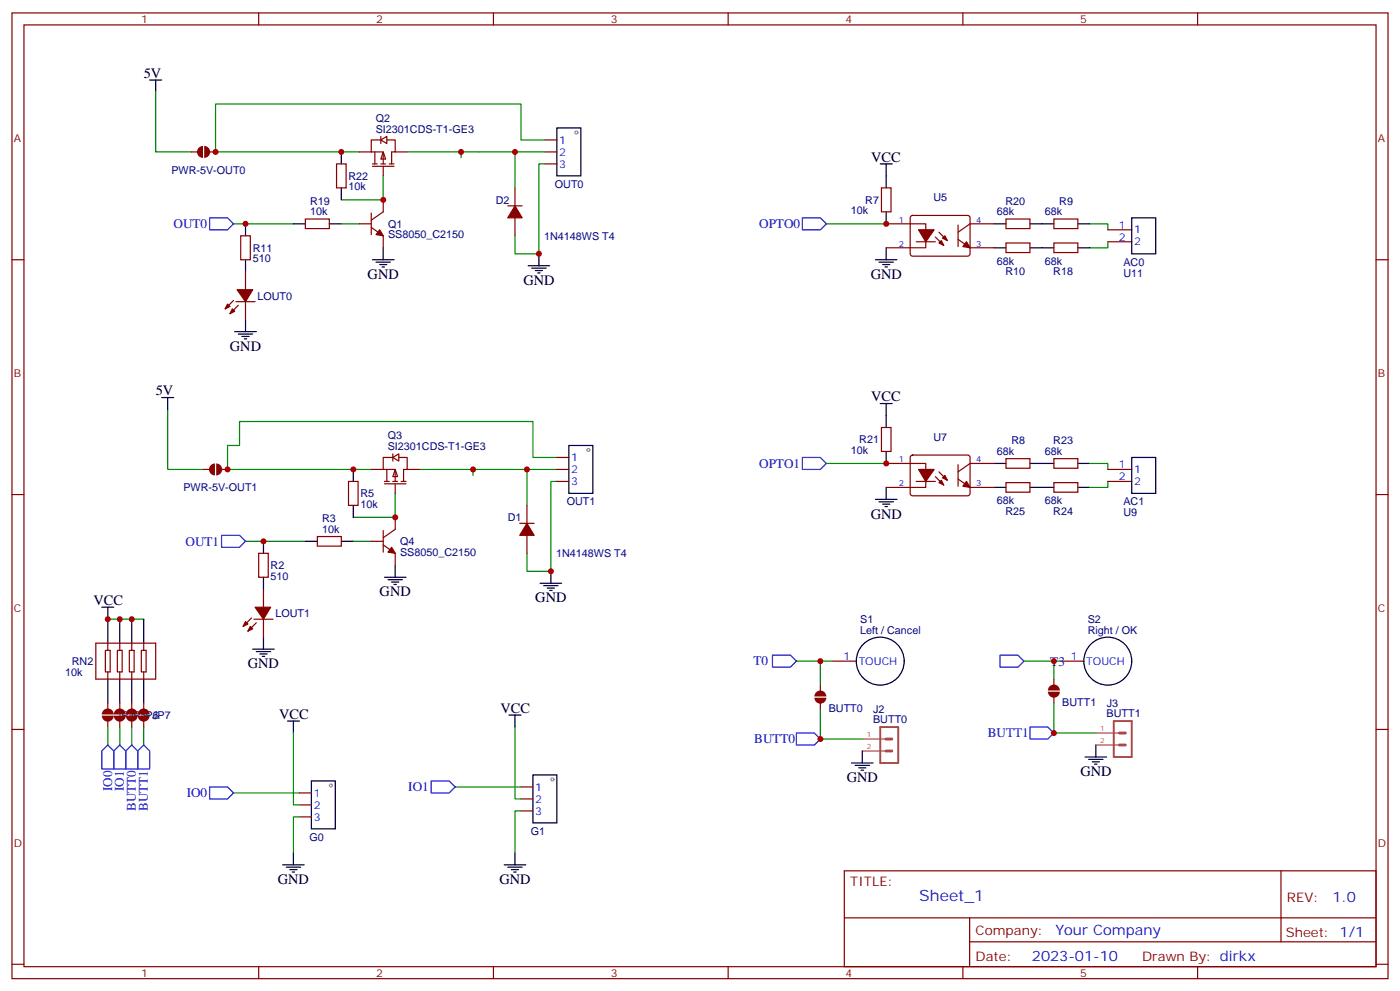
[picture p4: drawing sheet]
<svg xmlns="http://www.w3.org/2000/svg" width="412mm" height="292mm" viewBox="0 0 412 292" stroke-linecap="round" stroke-linejoin="round" font-family="sans-serif">
<g fill="none" stroke="#870000" stroke-width=".35">
<path d="M3.5 3.8h405.4v284.3h-405.4zM7.1 7.3h398.2v277.3h-398.2zM76.2 3.8v3.5M145.3 3.8v3.5M214.5 3.8v3.5M283.6 3.8v3.5M352.8 3.8v3.5M160.5 41.2h3.5M160.5 44.7h3.5M160.5 48.3h3.5M259.6 55.3h2.9v7.1h-2.9zM3.5 76.5h3.6"/>
<path d="M296.3 64.5h7.1v2.8h-7.1zM296.3 71.5h7.1v2.9h-7.1zM310.4 64.5h7.1v2.8h-7.1zM310.4 71.5h7.1v2.9h-7.1zM326.3 67.7h7.1M326.3 71.2h7.1M405.3 76.5h3.6M164 134.7h3.6M164 138.2h3.6M259.6 125.9h2.9v7h-2.9zM296.3 135h7.1v2.9h-7.1zM310.4 135h7.1v2.9h-7.1z"/>
<path d="M326.3 138.2h7.1M3.5 145.6h3.6M164 141.7h3.6M296.3 142.1h7.1v2.8h-7.1zM310.4 142.1h7.1v2.8h-7.1zM326.3 141.7h7.1M405.3 145.6h3.6M245.2 194.7h7M312.2 194.7h7.1M3.5 214.8h3.6M405.3 214.8h3.6M88.2 233.5h3.5"/>
<path d="M88.2 237h3.5M88.2 240.5h3.5M248.7 256.4h156.6v28.2h-156.6zM377.3 256.4v20.9M248.7 270.2h156.5M285.6 277.3h119.6M285.6 270.2v14.2M3.5 283.9h3.6M76.2 284.6v3.5M145.3 284.6v3.5M214.5 284.6v3.5M283.6 284.6v3.5"/>
<path d="M352.8 284.6v3.5M405.3 283.9h3.6"/>
</g>
<g fill="none" stroke="#008700" stroke-width=".35">
<path d="M45.9 27.1v17.6h10.5M112.9 51.8v7h-12.4M119.9 44.7h40.6M135.8 44.7v1.8M151.7 44.7v10.6M160.5 48.3h-1.8v26.4h-7v-5.3M160.5 41.2h-7v-10.6h-90v14.1h42.3M68.8 65.9h17.6M100.5 65.9h5.3M243.4 65.9h17.7M321 65.9h5.3v1.8M326.3 71.2v1.8h-5.3"/>
<path d="M49.4 120.6v17.6h10.6M123.5 138.2h40.5M139.3 138.2v1.8M155.2 138.2v10.6M164 134.7h-7v-10.6h-86.4v7.1h-3.6v7h42.4M243.4 136.5h17.7M321 136.5h5.3v1.7M72.3 159.4h17.7M104.1 159.4h5.3M116.4 145.3v7h-12.3M164 141.7h-1.7v26.5h-7.1v-5.3M326.3 141.7v1.8h-5.3"/>
<path d="M234.6 194.7h10.6M301.6 194.7h10.6M86.4 215.8v21.2h1.8M68.8 233.5h19.4M134.1 231.7h19.4M88.2 240.5h-1.8v10.6"/>
</g>
<g fill="none" stroke="#000" stroke-width=".35">
<path d="M44.1 23.6h3.5M45.9 23.6v3.5M164 37.7h7.1v14.1h-7.1zM259.3 48.3h3.5M261.1 48.3v7M109.7 76.5h6.4M110.8 77.2h4.2M111.8 77.9h2.1M112.5 78.6h.7M112.9 73v3.5M155.6 78.2h6.3M156.6 79h4.3"/>
<path d="M157.7 79.7h2.1M158.7 74.7v3.5M257.9 76.5h6.3M258.9 77.2h4.3M260 77.9h2.1M260.7 78.6h.7M261.1 62.4v3.5M261.1 73v3.5M292.8 65.9h3.5M292.8 73h3.5M303.4 65.9h7M303.4 73h7"/>
<path d="M317.5 65.9h3.5M317.5 73h3.5M333.4 64.1h7v10.6h-7zM158.4 80.4h.7M47.6 117.1h3.6M49.4 117.1v3.5M259.3 118.8h3.5M261.1 118.8v7.1M167.6 131.2h7v14.1h-7zM261.1 132.9v3.6M292.8 136.5h3.5M303.4 136.5h7"/>
<path d="M317.5 136.5h3.5M333.4 134.7h7v10.6h-7zM257.9 147h6.3M258.9 147.7h4.3M260 148.4h2.1M260.7 149.2h.7M261.1 143.5v3.5M292.8 143.5h3.5M303.4 143.5h7M317.5 143.5h3.5M113.2 170h6.4M114.3 170.7h4.2"/>
<path d="M115.4 171.4h2.1M116.1 172.1h.7M116.4 166.4v3.6M159.1 171.7h6.4M160.2 172.4h4.2M161.2 173.1h2.1M161.9 173.8h.7M162.3 168.2v3.5M74.4 191.1h6.4M75.5 191.8h4.2M76.6 192.5h2.1M77.3 193.3h.7"/>
<path d="M77.6 187.6v3.5M84.7 212.3h3.5M86.4 212.3v3.5M91.7 229.9h7.1v14.2h-7.1zM83.3 254.6h6.3M84.3 255.3h4.2M85.4 256h2.1M86.1 256.8h.7M86.4 251.1v3.5M148.5 254.6h6.4M149.6 255.3h4.2M150.6 256h2.2"/>
<path d="M151.3 256.8h.7M151.7 251.1v3.5"/>
<circle cx="259.3" cy="194.7" r="7.1"/>
<circle cx="326.3" cy="194.7" r="7.1"/>
</g>
<g fill="none" stroke="#999" stroke-width=".35">
<circle cx="169.8" cy="39" r=".44"/>
<circle cx="173.3" cy="132.5" r=".44"/>
<circle cx="97.5" cy="231.3" r=".44"/>
</g>
<path d="M61.7 64.1h5.3l1.8 1.8-1.8 1.8h-5.3zM236.4 64.1h5.3l1.7 1.8-1.7 1.8h-5.3zM236.4 134.7h5.3l1.7 1.8-1.7 1.7h-5.3zM65.3 157.6h5.3l1.7 1.8-1.7 1.7h-5.3zM227.5 192.9h5.3l1.8 1.8-1.8 1.7h-5.3zM294.6 192.9h5.3l1.7 1.8-1.7 1.7h-5.3zM61.7 231.7h5.3l1.8 1.8-1.8 1.7h-5.3zM127 229.9h5.3l1.8 1.8-1.8 1.8h-5.3z" fill="none" stroke="#00f" stroke-width=".35"/>
<path d="M259.3 214.1h5.3v10.5h-5.3z" fill="none" stroke="#a64a4a" stroke-width=".56"/>
<path d="M260.9 217.6h1.8M260.9 221.1h1.8" fill="none" stroke="#a64a4a" stroke-width=".85"/>
<path d="M254 217.6h6.9M254 221.1h6.9" fill="none" stroke="#a64a4a" stroke-width=".35"/>
<g fill="#900">
<path d="M240.4 203.8a1.76 1.76 0 0 1 1.9-.4 1.76 1.76 0 0 1 1.1 1.7h-3.5z"/>
<path d="M239.9 205.4h3.5a1.76 1.76 0 0 1-1.7 1.8 1.76 1.76 0 0 1-1.8-1.8z"/>
</g>
<path d="M241.7 201.7v1.8M241.7 207v1.8" fill="none" stroke="#900" stroke-width=".35"/>
<path d="M241.7 194.7v7M241.7 208.8v8.8h12.3M310.4 207v8.8h12.4" fill="none" stroke="#008700" stroke-width=".35"/>
<path d="M322.8 219.4v3.5M250.8 224.6h6.4M251.9 225.4h4.2M252.9 226.1h2.2M253.6 226.8h.8M254 221.1v3.5M319.6 222.9h6.4M320.7 223.6h4.2M321.7 224.3h2.1M322.4 225h.7" fill="none" stroke="#000" stroke-width=".35"/>
<g fill="#900">
<path d="M309.2 202.1a1.76 1.76 0 0 1 1.9-.4 1.76 1.76 0 0 1 1.1 1.6h-3.5z"/>
<path d="M308.7 203.7h3.5a1.76 1.76 0 0 1-1.8 1.7 1.76 1.76 0 0 1-1.7-1.7z"/>
</g>
<path d="M310.4 200v1.7M310.4 205.2v1.8" fill="none" stroke="#900" stroke-width=".35"/>
<path d="M328.1 212.3h5.3v10.6h-5.3z" fill="none" stroke="#a64a4a" stroke-width=".56"/>
<path d="M329.7 215.8h1.8M329.7 219.4h1.8" fill="none" stroke="#a64a4a" stroke-width=".85"/>
<path d="M322.8 219.4h6.9M322.8 215.8h6.9" fill="none" stroke="#a64a4a" stroke-width=".35"/>
<path d="M31.7 182.3h10.6M310.4 194.7v5.3M151.7 214.1v21.1h1.8M153.5 238.8h-1.8v12.3" fill="none" stroke="#008700" stroke-width=".35"/>
<path d="M30 178.8h3.5M31.7 178.8v10.6M31.7 200v7M35.3 182.3v7.1M35.3 200v7M38.8 182.3v7.1M38.8 200v7M42.3 182.3v7.1M42.3 200v7M149.9 210.5h3.6M151.7 210.5v3.6M157 228.2h7v14.1h-7z" fill="none" stroke="#000" stroke-width=".35"/>
<circle cx="162.7" cy="229.5" r=".44" fill="none" stroke="#999" stroke-width=".35"/>
<g fill="none" stroke="#870000" stroke-width=".35">
<path d="M28.2 189.4h17.7v10.6h-17.7zM31 191.5h1.5v6.3h-1.5zM31.7 189.4v2.1M31.7 197.8v2.2M34.6 191.5h1.4v6.3h-1.4zM35.3 189.4v2.1M35.3 197.8v2.2M38.1 191.5h1.4v6.3h-1.4zM38.8 189.4v2.1M38.8 197.8v2.2M41.6 191.5h1.4v6.3h-1.4zM42.3 189.4v2.1"/>
<path d="M42.3 197.8v2.2M153.5 231.7h3.5M153.5 235.2h3.5M153.5 238.8h3.5"/>
</g>
<path d="M31.7 219.4l1.8 1.7v5.3h-3.5v-5.3zM35.3 219.4l1.7 1.7v5.3h-3.5v-5.3zM38.8 219.4l1.8 1.7v5.3h-3.6v-5.3zM42.3 219.4l1.8 1.7v5.3h-3.5v-5.3zM234.6 215.8h5.3l1.8 1.8-1.8 1.8h-5.3zM303.4 214.1h5.3l1.7 1.7-1.7 1.8h-5.3z" fill="none" stroke="#00f" stroke-width=".35"/>
<g fill="#900">
<path d="M30.5 209.1a1.76 1.76 0 0 1 1.9-.4 1.76 1.76 0 0 1 1.1 1.7h-3.5z"/>
<path d="M30 210.7h3.5a1.76 1.76 0 0 1-1.7 1.8 1.76 1.76 0 0 1-1.8-1.8z"/>
</g>
<path d="M31.7 207v1.8M31.7 212.3v1.8" fill="none" stroke="#900" stroke-width=".35"/>
<g fill="#900">
<path d="M34 209.1a1.76 1.76 0 0 1 2-.4 1.76 1.76 0 0 1 1 1.7h-3.5z"/>
<path d="M33.5 210.7h3.5a1.76 1.76 0 0 1-1.7 1.8 1.76 1.76 0 0 1-1.8-1.8z"/>
</g>
<path d="M35.3 207v1.8M35.3 212.3v1.8" fill="none" stroke="#900" stroke-width=".35"/>
<g fill="#900">
<path d="M37.6 209.1a1.76 1.76 0 0 1 1.9-.4 1.76 1.76 0 0 1 1.1 1.7h-3.6z"/>
<path d="M37 210.7h3.6a1.76 1.76 0 0 1-1.8 1.8 1.76 1.76 0 0 1-1.8-1.8z"/>
</g>
<path d="M38.8 207v1.8M38.8 212.3v1.8" fill="none" stroke="#900" stroke-width=".35"/>
<g fill="#900">
<path d="M41.1 209.1a1.76 1.76 0 0 1 1.9-.4 1.76 1.76 0 0 1 1.1 1.7h-3.5z"/>
<path d="M40.6 210.7h3.5a1.76 1.76 0 0 1-1.8 1.8 1.76 1.76 0 0 1-1.7-1.8z"/>
</g>
<path d="M42.3 207v1.8M42.3 212.3v1.8" fill="none" stroke="#900" stroke-width=".35"/>
<path d="M31.7 214.1v5.3M35.3 214.1v5.3M38.8 214.1v5.3M42.3 214.1v5.3" fill="none" stroke="#008700" stroke-width=".35"/>
<path d="M99.1 48.3h2.9v7h-2.9zM151.7 55.3v5.3M90 64.5h7v2.8h-7zM149.6 60.6h4.2M151.7 64.1v5.3M93.5 158h7v2.8h-7zM102.7 141.7h2.8v7.1h-2.8zM153.1 154.1h4.2M155.2 148.8v5.3M155.2 157.6v5.3" fill="none" stroke="#870000" stroke-width=".35"/>
<g fill="#870000" stroke="#870000" stroke-width=".35">
<path d="M155.2 154.1l2.1 3.5h-4.2z"/>
<path d="M151.7 60.6l2.1 3.5h-4.2z"/>
</g>
<path d="M100.5 44.7v3.6M100.5 55.3v3.5M86.4 65.9h3.6M97 65.9h3.5M104.1 138.2v3.5M90 159.4h3.5M100.5 159.4h3.6M104.1 148.8v3.5" fill="none" stroke="#000" stroke-width=".35"/>
<g fill="#900">
<path d="M62.1 137l1.2-.5v3.5a1.76 1.76 0 0 1-1.6-1.1 1.76 1.76 0 0 1 .4-1.9z"/>
<path d="M63.7 136.5a1.76 1.76 0 0 1 1.7 1.7 1.76 1.76 0 0 1-1.7 1.8z"/>
</g>
<path d="M60 138.2h1.7M65.3 138.2h1.7" fill="none" stroke="#900" stroke-width=".35"/>
<g fill="#900">
<path d="M58.5 43.5l1.3-.5v3.5a1.76 1.76 0 0 1-1.6-1.1 1.76 1.76 0 0 1 .3-1.9z"/>
<path d="M60.1 43a1.76 1.76 0 0 1 1.8 1.7 1.76 1.76 0 0 1-1.8 1.8z"/>
</g>
<path d="M56.4 44.7h1.8M61.7 44.7h1.8" fill="none" stroke="#900" stroke-width=".35"/>
<path d="M72.3 65.9v3.5M72.3 76.5v3.5M69.1 97.6h6.4M70.2 98.4h4.2M71.3 99.1h2.1M72 99.8h.7M72.3 94.1v3.5M77.6 159.4v3.5M77.6 170v3.5" fill="none" stroke="#000" stroke-width=".35"/>
<g fill="none" stroke="#870000" stroke-width=".35">
<path d="M112.9 58.8v3.6l-3.5 2.4M70.9 69.4h2.8v7.1h-2.8zM105.8 65.9h3.6M109.4 67l3.5 2.4v3.6M109.4 62.7v6.4M68.8 88.5l-2.5 2.4M69.5 88.8h5.6M70.2 89.9l-2.5 2.5M72.3 80v5.3M72.3 88.8v5.3M76.2 162.9h2.8v7.1h-2.8zM77.6 173.5v5.3"/>
<path d="M74.1 182l-2.5 2.4M74.8 182.3h5.6M75.5 183.4l-2.5 2.4M77.6 182.3v5.3"/>
</g>
<g fill="#870000" stroke="#870000" stroke-width=".35">
<path d="M68.4 90.9l.7 .8-1.4 .7z"/>
<path d="M67 89.5l.7 .7-1.4 .7z"/>
<path d="M69.8 85.3h4.6l-2.1 3.5z"/>
<path d="M73.7 184.4l.7 .7-1.4 .7z"/>
<path d="M72.3 183l.7 .7-1.4 .7z"/>
<path d="M75.1 178.8h4.6l-2.1 3.5z"/>
<path d="M111.8 67.7l1.1 1.7-2.1-.3z"/>
</g>
<path d="M112.9 44.7l.7 2.1h-1.4z" fill="#fff" stroke="#870000" stroke-width=".35"/>
<g fill="none" stroke="#870000" stroke-width=".35">
<path d="M105.8 44.7h3.6M109.4 44.7h3.5v3.6M109.7 49h6.4M109.7 48.3h1.4M110.4 44.7v3.6M112.2 41.2l1.7-1.1v2.2zM112.2 41.2h-2.8v3.5M112.2 40.1v2.2M112.2 48.3h1.4M112.9 49v2.8M113.9 41.2h2.5v3.5h-1v3.6M114.7 48.3h1.4"/>
<path d="M116.4 44.7h3.5"/>
</g>
<path d="M116.4 138.2l.7 2.1h-1.4z" fill="#fff" stroke="#870000" stroke-width=".35"/>
<g fill="none" stroke="#870000" stroke-width=".35">
<path d="M261.1 65.9h11.6v7.1h-11.6M268.3 63.6l.5-.2 16.5 .1 .5 .6-.1 10.9-.7 .4h-16.5l-.4-.7v-10.6zM269.9 71.2h5.6M275.5 69.8l2.5 2.4M276.6 68.4l2.4 2.4M282.2 70.5l3.6 2.5h7M282.2 66.3v6.3M292.8 65.9h-7l-3.6 2.5M109.4 138.2h3.5M112.9 138.2h3.5v3.5M113.9 138.2v3.5M115.7 134.7l1.8-1.1v2.1z"/>
<path d="M115.7 134.7h-2.8v3.5M115.7 133.6v2.1M117.5 134.7h2.4v3.5h-1v3.5M119.9 138.2h3.6M261.1 136.5h11.6v7h-11.6M268.3 134.2l.5-.2h16.5l.5 .7-.1 10.8-.7 .5-16.5-.1-.4-.6v-10.6zM276.6 138.9l2.4 2.5M282.2 136.8v6.4M292.8 136.5h-7l-3.6 2.4M109.4 159.4h3.5M112.9 156.2v6.4M113.2 142.5h6.4"/>
<path d="M113.2 141.7h1.5M115.7 141.7h1.4M116.4 142.5v2.8M116.4 152.3v3.6l-3.5 2.4M118.2 141.7h1.4M269.9 141.7h5.6M275.5 140.3l2.5 2.5M282.2 141l3.6 2.5h7M112.9 160.4l3.5 2.5v3.5"/>
</g>
<g fill="#870000" stroke="#870000" stroke-width=".35">
<path d="M115.4 161.1l1 1.8-2.1-.3z"/>
<path d="M284.7 71.2l1.1 1.8-2.2-.4z"/>
<path d="M276.6 71.5l.7-.7 .7 1.4z"/>
<path d="M277.6 70.1l.7-.7 .7 1.4z"/>
<path d="M270.6 67.7h4.6l-2.5 3.5z"/>
<path d="M284.7 141.7l1.1 1.8-2.2-.3z"/>
<path d="M276.6 142.1l.7-.7 .7 1.4z"/>
<path d="M277.6 140.7l.7-.7 .7 1.4z"/>
<path d="M270.6 138.2h4.6l-2.5 3.5z"/>
</g>
<g fill="#c00">
<circle cx="112.9" cy="58.8" r=".88"/>
<circle cx="151.7" cy="44.7" r=".88"/>
<circle cx="158.8" cy="74.7" r=".88"/>
<circle cx="135.8" cy="44.7" r=".88"/>
<circle cx="139.3" cy="138.2" r=".88"/>
<circle cx="162.3" cy="168.2" r=".88"/>
<circle cx="155.2" cy="138.2" r=".88"/>
<circle cx="104.1" cy="138.2" r=".88"/>
<circle cx="116.4" cy="152.3" r=".88"/>
<circle cx="261.1" cy="136.5" r=".88"/>
<circle cx="261.1" cy="65.9" r=".88"/>
<circle cx="241.7" cy="194.7" r=".88"/>
<circle cx="310.4" cy="194.7" r=".88"/>
<circle cx="35.3" cy="182.3" r=".88"/>
<circle cx="38.8" cy="182.3" r=".88"/>
<circle cx="31.8" cy="182.3" r=".88"/>
<circle cx="310.4" cy="215.8" r=".88"/>
<circle cx="241.7" cy="217.6" r=".88"/>
<circle cx="100.5" cy="44.7" r=".88"/>
<circle cx="67" cy="138.2" r=".88"/>
<circle cx="63.5" cy="44.7" r=".88"/>
<circle cx="72.3" cy="65.9" r=".88"/>
<circle cx="77.6" cy="159.4" r=".88"/>
</g>
<text font-size="4.6" fill="#00f" x="270.8" y="265.4">Sheet_1</text>
<g font-size="4.2">
<text x="42.3" y="22.9">5V</text>
<text x="256.7" y="47.6">VCC</text>
<text x="108.3" y="82.1">GND</text>
<text x="154.2" y="83.9">GND</text>
<text x="256.5" y="82.1">GND</text>
<text x="67.7" y="103.3">GND</text>
<text x="45.9" y="116.3">5V</text>
<text x="256.7" y="118.1">VCC</text>
<text x="256.5" y="152.7">GND</text>
<text x="27.5" y="178.1">VCC</text>
<text x="111.8" y="175.6">GND</text>
<text x="157.7" y="177.4">GND</text>
<text x="73" y="196.8">GND</text>
<text x="147.5" y="209.8">VCC</text>
<text x="82.2" y="211.6">VCC</text>
<text x="249.4" y="230.3">GND</text>
<text x="318.2" y="228.5">GND</text>
<text x="81.8" y="260.3">GND</text>
<text x="147.1" y="260.3">GND</text>
</g>
<g font-size="4.2" fill="#00f">
<text x="392.5" y="265.7">1.0</text>
<text x="310.9" y="275.2">Your Company</text>
<text x="304" y="283">2023-01-10</text>
</g>
<g font-size="3.9" fill="#00f">
<text x="51.1" y="67.1">OUT0</text>
<text x="223.6" y="67.2">OPTO0</text>
<text x="223.6" y="137.7">OPTO1</text>
<text x="54.7" y="160.6">OUT1</text>
<text x="221.9" y="195.9">T0</text>
<text x="309.4" y="196">T3</text>
<text x="222.2" y="218.8">BUTT0</text>
<text x="291" y="217.1">BUTT1</text>
<text x="33" y="233" transform="rotate(-90 33 233)">IO0</text>
<text x="36.5" y="233" transform="rotate(-90 36.5 233)">IO1</text>
<text x="120.3" y="232.9">IO1</text>
<text x="40.1" y="238.8" transform="rotate(-90 40.1 238.8)">BUTT0</text>
<text x="43.6" y="238.8" transform="rotate(-90 43.6 238.8)">BUTT1</text>
<text x="55" y="234.7">IO0</text>
</g>
<g font-size="3.9" fill="#800">
<text x="250.5" y="261">TITLE:</text>
<text x="379.1" y="265.7">REV:</text>
<text x="287.4" y="275.2">Company:</text>
<text x="378.7" y="275.8">Sheet: 1/1</text>
<text x="287.4" y="282.9">Date:</text>
<text x="336.4" y="282.9">Drawn By: dirkx</text>
</g>
<g font-size="3.2" fill="#800">
<text x="41.6" y="6.8">1</text>
<text x="110.8" y="6.8">2</text>
<text x="179.9" y="6.8">3</text>
<text x="249.1" y="6.8">4</text>
<text x="318.2" y="6.8">5</text>
<text x="4.1" y="41.9">A</text>
<text x="405.9" y="41.9">A</text>
<text x="4.1" y="111.1">B</text>
<text x="405.9" y="111.1">B</text>
<text x="4.1" y="180.2">C</text>
<text x="405.9" y="180.2">C</text>
<text x="4.1" y="249.3">D</text>
<text x="405.9" y="249.3">D</text>
<text x="41.6" y="287.6">1</text>
<text x="110.8" y="287.6">2</text>
<text x="179.9" y="287.6">3</text>
<text x="249.1" y="287.6">4</text>
<text x="318.2" y="287.6">5</text>
</g>
<g font-size="3.2" fill="#000080">
<text x="110.7" y="35.9">Q2</text>
<text x="110.7" y="39.1">SI2301CDS-T1-GE3</text>
<text x="50.5" y="51.2">PWR-5V-OUT0</text>
<text x="102.7" y="52.9">R22</text>
<text x="102.7" y="56.1">10k</text>
<text x="146.1" y="60">D2</text>
<text x="163.4" y="55.3">OUT0</text>
<text x="254.9" y="60">R7</text>
<text x="275" y="59.2">U5</text>
<text x="91.4" y="63.4">10k</text>
<text x="91.4" y="60.3">R19</text>
<text x="250.6" y="63.1">10k</text>
<text x="293.7" y="63.4">68k</text>
<text x="296.1" y="60.3">R20</text>
<text x="307.8" y="63.4">68k</text>
<text x="312" y="60.3">R9</text>
<text x="114.3" y="70.2">SS8050_C2150</text>
<text x="114.3" y="67">Q1</text>
<text x="160.3" y="70.6">1N4148WS T4</text>
<text x="74.4" y="77.2">510</text>
<text x="74.4" y="74.1">R11</text>
<text x="293.7" y="77.9">68k</text>
<text x="307.8" y="77.9">68k</text>
<text x="296.1" y="81">R10</text>
<text x="310.3" y="81">R18</text>
<text x="330.9" y="78.2">AC0</text>
<text x="330.9" y="81.4">U11</text>
<text x="75.8" y="88.2">LOUT0</text>
<text x="114.2" y="129.4">Q3</text>
<text x="253.1" y="130.5">R21</text>
<text x="275" y="129.8">U7</text>
<text x="297.9" y="130.8">R8</text>
<text x="310.3" y="130.8">R23</text>
<text x="114.2" y="132.6">SI2301CDS-T1-GE3</text>
<text x="250.6" y="133.7">10k</text>
<text x="293.7" y="134">68k</text>
<text x="307.8" y="134">68k</text>
<text x="54" y="144.6">PWR-5V-OUT1</text>
<text x="106.2" y="149.6">10k</text>
<text x="106.2" y="146.4">R5</text>
<text x="167" y="148.8">OUT1</text>
<text x="293.7" y="148.4">68k</text>
<text x="307.8" y="148.4">68k</text>
<text x="330.9" y="148.8">AC1</text>
<text x="94.9" y="153.8">R3</text>
<text x="149.6" y="153.5">D1</text>
<text x="296.1" y="151.6">R25</text>
<text x="310.3" y="151.6">R24</text>
<text x="330.9" y="152">U9</text>
<text x="94.9" y="156.9">10k</text>
<text x="117.8" y="160.5">Q4</text>
<text x="79.7" y="167.6">R2</text>
<text x="117.8" y="163.7">SS8050_C2150</text>
<text x="163.8" y="164.1">1N4148WS T4</text>
<text x="79.7" y="170.7">510</text>
<text x="81.1" y="181.7">LOUT1</text>
<text x="253.4" y="183.4">S1</text>
<text x="320.4" y="183.4">S2</text>
<text x="253.4" y="186.5">Left / Cancel</text>
<text x="320.4" y="186.5">Right / OK</text>
<text x="21.2" y="195.8">RN2</text>
<text x="19.2" y="199">10k</text>
<text x="244.1" y="209.5">BUTT0</text>
<text x="257.2" y="209.9">J2</text>
<text x="312.9" y="207.8">BUTT1</text>
<text x="326" y="208.1">J3</text>
<text x="34.2" y="211.7">JP4 JP6</text>
<text x="37.8" y="211.7">JP5 JP7</text>
<text x="257.2" y="213">BUTT0</text>
<text x="326" y="211.2">BUTT1</text>
<text x="156.4" y="245.8">G1</text>
<text x="91.1" y="247.6">G0</text>
</g>
<g font-size="3.2" fill="#00f">
<text x="164.7" y="42.3">1</text>
<text x="164.7" y="45.8">2</text>
<text x="164.7" y="49.3">3</text>
<text x="329.6" y="67.3">1</text>
<text x="329.6" y="70.8">2</text>
<text x="334.1" y="68.7">1</text>
<text x="334.1" y="72.2">2</text>
<text x="168.3" y="135.7">1</text>
<text x="329.6" y="137.9">1</text>
<text x="168.3" y="139.3">2</text>
<text x="168.3" y="142.8">3</text>
<text x="329.6" y="141.4">2</text>
<text x="334.1" y="139.3">1</text>
<text x="334.1" y="142.8">2</text>
<text x="248.5" y="194.3">1</text>
<text x="252.9" y="195.7">TOUCH</text>
<text x="315.5" y="194.3">1</text>
<text x="320" y="195.7">TOUCH</text>
<text x="157.7" y="232.8">1</text>
<text x="92.4" y="234.5">1</text>
<text x="92.4" y="238.1">2</text>
<text x="157.7" y="236.3">2</text>
<text x="157.7" y="239.8">3</text>
<text x="92.4" y="241.6">3</text>
</g>
<g font-size="2.5" fill="#00f">
<text x="264.8" y="65.5">1</text>
<text x="287.5" y="65.5">4</text>
<text x="264.8" y="72.6">2</text>
<text x="287.5" y="72.6">3</text>
<text x="264.8" y="136.1">1</text>
<text x="287.5" y="136.1">4</text>
<text x="264.8" y="143.2">2</text>
<text x="287.5" y="143.2">3</text>
</g>
<g font-size="2.1" fill="#a54b4b">
<text x="324.1" y="215.1">1</text>
<text x="255.3" y="220.4">2</text>
<text x="255.3" y="216.9">1</text>
<text x="324.1" y="218.7">2</text>
</g>
</svg>
